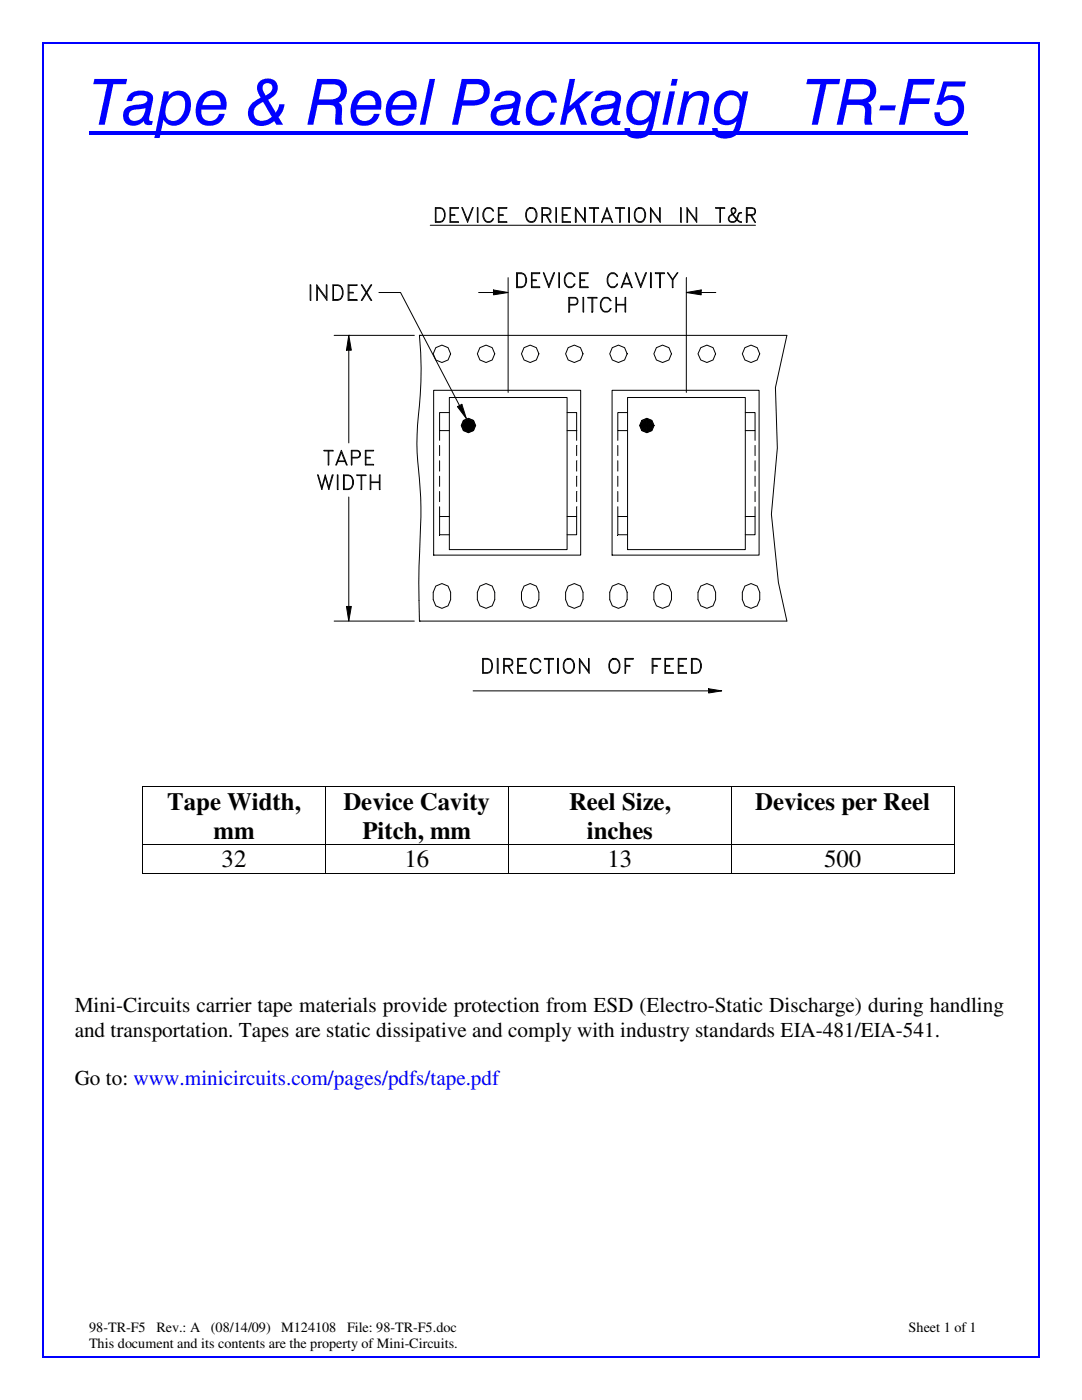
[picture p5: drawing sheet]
<svg xmlns="http://www.w3.org/2000/svg" width="216mm" height="279mm" viewBox="0 0 216 279" stroke-linecap="round" stroke-linejoin="round" font-family="sans-serif">
<path d="M58.6 40.5h101.5v98.7h-101.5z" fill="none" stroke="#fff" stroke-width=".2"/>
<g fill="none" stroke="#000" stroke-width=".2">
<path d="M61.9 56.9h.1v3h-.1zM63.2 56.9l1.9 2.6v-2.6h.1v3l-1.9-2.6v2.6h-.1zM66.4 56.9h1a1.66 1.66 0 0 1 1.1 1.5 1.66 1.66 0 0 1-1.1 1.5h-1zM66.5 57a1.52 1.52 0 0 1 1.8 .8 1.52 1.52 0 0 1-.4 1.8l-1.4 .2zM69.5 56.9h1.7v.1h-1.6v2.8h1.6v.1h-1.7zM69.6 58.3h.9v.2h-.9M72.1 56.9l1.9 3h.2M74.2 56.9h-.2l-1.9 3M75.6 58.4h4.3l11.8 22.5M85.9 45h64.8M86.9 41.4h.9a1.56 1.56 0 0 1 1.1 1.5 1.56 1.56 0 0 1-1.1 1.5h-.9zM87 41.6h.8a1.41 1.41 0 0 1 .7 2l-.2 .5-.5 .1h-.8z"/>
<path d="M89.8 41.4h1.7v.2h-1.6v2.6h1.6v.2h-1.7zM89.9 42.8h.9v.2h-.9M92.2 41.4h.1l1 2.5 1-2.5h.1l-1.1 3zM95.2 41.4h.2v3h-.2zM95.5 58.4h3M96.6 41.8a1.04 1.04 0 0 1 1.9 .3l-.3-.3a.96 .96 0 0 0-1.1-.2 .96 .96 0 0 0-.6 .9 1.54 1.54 0 0 0 .7 1.7 .93 .93 0 0 0 1.1-.6h.2a1.01 1.01 0 0 1-1 .8 1.01 1.01 0 0 1-1-.8 1.77 1.77 0 0 1 .1-1.8zM98.5 57.9l2.9 .5-2.9 .4zM99.4 41.4h1.7v.2h-1.5v2.6h1.5v.2h-1.7zM99.6 42.8h.8v.2h-.8M101.4 55.4v22.9M103.1 54.4h1a1.57 1.57 0 0 1 1 1.5 1.57 1.57 0 0 1-1 1.5h-1zM103.3 54.6h.8a1.38 1.38 0 0 1 .7 2.1l-.3 .4-1.2 .1z"/>
<path d="M105.2 41.8a1.12 1.12 0 0 1 1.2-.3 1.12 1.12 0 0 1 .7 1 1.31 1.31 0 0 1-.3 1.4 1.31 1.31 0 0 1-1.3 .3 1.94 1.94 0 0 1-.3-2.4zM105.5 41.7a1 1 0 0 1 1.5 .8 1.39 1.39 0 0 1-.8 1.7 1.36 1.36 0 0 1-1-2.1zM106 54.4h1.7v.2h-1.5v2.6h1.5v.2h-1.7zM106.2 55.8h.8v.2h-.8M108.2 42.8h1l.4-.1 .2-.3-.2-.7-1.4-.1v2.8h-.1v-3h1.1a.76 .76 0 0 1 .8 .8 .76 .76 0 0 1-.8 .8h-1M108.4 54.4h.1l1 2.6 1-2.6h.2l-1.2 3zM109 43l.8 1.4h.1l-.8-1.4M110.9 41.4h.1v3h-.1zM111.5 54.4h.1v3h-.1zM112.2 41.4h1.6v.2h-1.5v2.6h1.5v.2h-1.6zM112.3 42.8h.9v.2h-.9M113.2 54.6a1 1 0 0 1 1.5 .6h-.1l-.2-.3a.99 .99 0 0 0-1.1-.2 .99 .99 0 0 0-.6 .9 1.52 1.52 0 0 0 .8 1.6l.8-.1 .3-.4h.1a1.09 1.09 0 0 1-1.2 .7 1.09 1.09 0 0 1-.9-1.1 1.69 1.69 0 0 1 .6-1.7z"/>
<path d="M114.8 41.4l1.8 2.5v-2.5h.2v3l-1.8-2.6v2.6h-.2zM115.7 54.4h1.6v.2h-1.5v2.6h1.5v.2h-1.6zM115.8 55.8h.9v.2h-.9M116.3 59.4h.2v2.9h-.2zM117.3 59.4h1.8v.1h-1.8zM117.6 41.4h1.8l.1 .2h-1.9zM118.1 59.5v2.8h.2v-2.8M118.4 41.6v2.8h.2v-2.8M120.3 43.6h1.7M120.4 59.5a1.06 1.06 0 0 1 1.5 .5h-.1l-.6-.5a1.03 1.03 0 0 0-1.3 1 1.54 1.54 0 0 0 .7 1.6l.9-.1 .3-.4h.1a1.09 1.09 0 0 1-1.2 .7 1.09 1.09 0 0 1-.9-1.1 1.72 1.72 0 0 1 .6-1.7zM120.4 43.5h1.4M121.1 41.4l1.2 3h-.2l-1-2.6-1 2.6h-.1z"/>
<path d="M121.4 54.9l.6-.5a1.11 1.11 0 0 1 1.2 .8l-.6-.6h-.6a1.56 1.56 0 0 0 0 2.6h.6l.6-.5a1.02 1.02 0 0 1-1.5 .5 1.87 1.87 0 0 1-.3-2.3zM122.8 41.4h1.8v.2h-1.8zM122.9 59.4h.1v2.9h-.1zM123.7 41.6v2.8h.1v-2.8M124.2 56.7h1.7M124.3 56.6h1.5M124.7 59.4h.1v2.9h-.1zM125.1 54.4l1.1 3h-.2l-.9-2.5-1 2.5h-.1zM125.4 41.4h.2v3h-.2zM126.7 54.4h.2l.9 2.6 1-2.6h.2l-1.2 3zM126.8 41.8a1.12 1.12 0 0 1 1.3-.3 1.12 1.12 0 0 1 .7 1 1.31 1.31 0 0 1-.3 1.4 1.31 1.31 0 0 1-1.4 .3 1.94 1.94 0 0 1-.3-2.4zM127.1 41.7a1 1 0 0 1 1.6 .8 1.39 1.39 0 0 1-.9 1.7 1.36 1.36 0 0 1-1-2.1z"/>
<path d="M129.8 41.4l1.8 2.5v-2.5h.1v3l-1.8-2.6v2.6h-.1zM129.8 54.4h.2v3h-.2zM130.8 54.4h1.8v.2h-1.8zM131.6 54.6v2.8h.2v-2.8M134.2 55.8l1.1-1.4-1 1.4v1.6h-.1v-1.6l-1-1.4 1.1 1.4M135.8 41.4h.1v3h-.1zM136.9 58.4l3-.5v.9zM137 55.4l-.1 22.9M137.1 41.4l1.8 2.5v-2.5h.1v3l-1.8-2.6v2.6h-.1zM139.9 58.4h2.9M142.8 41.4h1.8v.2h-1.8zM143.6 41.6v2.8h.2v-2.8"/>
<path d="M146 41.7l.3-.1 .4 .1M146.1 41.6a1.12 1.12 0 0 0 .3 1.4l1 1.1 .6 .1v.2h-.3a3.7 3.7 0 0 1-1.8-2.6l.1-.2 .4-.2a.59 .59 0 0 1 .3 1l-1 .7a.66 .66 0 0 0 .2 1.1h.5l.5-.3a2.15 2.15 0 0 1 .8-1.5h.3v.1l-.6 .2M146.6 41.6a.62 .62 0 0 1-.2 .9l-.7 .5a.75 .75 0 0 0-.4 .7 .75 .75 0 0 0 .6 .7 1.02 1.02 0 0 0 1.3-.8l.3-1.1M149.1 42.8h1l.4-.1 .1-.3-.1-.7-1.4-.1v2.8h-.2v-3l1.6 .2a.79 .79 0 0 1 .3 .8 .79 .79 0 0 1-.7 .6h-1M149.8 43l.8 1.4h.1l-.8-1.4M66.7 66.9h16M69.6 66.9l.5 3h-1zM69.6 66.9h.1M69.6 69.9v18.5M83.7 66.9h73.3l-2.3 10.4 .4 12.1-1.2 13.2 1.4 13.6 1.7 7.8h-73.3M83.7 66.9a81.7 81.7 0 0 1-.4 18l-.1 5.4a100.6 100.6 0 0 1 .5 19.9 154.8 154.8 0 0 0 0 13.8M83.7 66.9h.1"/>
<path d="M86.5 77.9h29.4v32.9h-29.4zM89.7 79.3h23.5v30.4h-23.5zM101.4 79.3h.1M113.7 60.7l1.4-.1 .1-.3-.1-.7-.3-.1h-1.1v2.8h-.2v-2.9h1.3a.79 .79 0 0 1 .5 .7 .79 .79 0 0 1-.5 .8h-1.1M122.1 77.9h29.4v32.9h-29.4zM123 60.7h1.7M123 60.9h1.7M125.2 79.3h23.5v30.4h-23.5zM63.4 94.8h.1l.7 2.5 .7-2.5 .7 2.5 .7-2.5h.2l-.9 2.9-.7-2.5-.7 2.5zM64.6 89.9h1.9v.1h-1.9zM65.5 90v2.8h.1v-2.8M67.3 92.1h1.7"/>
<path d="M67.3 94.8h.1v2.9h-.1zM67.4 92h1.4M68.1 89.9l1.2 2.9h-.2l-1-2.5-1 2.5h-.1zM68.5 94.8h1a1.54 1.54 0 0 1 1.1 1.4 1.54 1.54 0 0 1-1.1 1.5h-1zM68.7 94.9h.8a1.46 1.46 0 0 1 .6 2.4l-.6 .3h-.8zM69.6 99.2v21.8M70.2 91.3l1.4-.2 .2-.3-.2-.6-.3-.2h-1.1v2.8h-.1v-2.9h1.2a.78 .78 0 0 1 .7 .7 .78 .78 0 0 1-.7 .8h-1.1M71.2 94.8h1.8v.1h-1.8zM72.1 94.9v2.8h.1v-2.8M72.9 89.9h1.6v.1h-1.5v2.7h1.5v.1h-1.6zM73 91.3h.9v.1h-.9M73.9 94.8h.1v2.9h-.1z"/>
<path d="M74 96.2h1.7M74 96.3h1.7M75.7 94.8h.1v2.9h-.1zM87.7 85.9v2M87.7 88.9v2M87.7 91.9v2.1M87.7 95v2.1M87.7 98.1v2M89.7 82.3h-2v3.6h2M91.3 81.2l.9-.5 .8 2.8zM92.1 84.9h1.4l-1 1zM92.5 83.9l1-.3v1.3z"/>
<path d="M92.5 83.9l1 1h-1.4zM93.5 84.9l.9-1 .4 1zM93.5 83.6l.9 .3-.9 1zM93.5 84.9v1.4l-1-.4zM93.5 84.9l.9 1-.9 .4zM93.5 84.9h1.3l-.4 1zM113.2 82.3h1.9v3.6h-1.9M115.1 98.1v2M115.1 95v2.1M115.1 91.9v2.1M115.1 88.9v2M115.1 85.9v2"/>
<path d="M123.3 85.9v2M123.3 88.9v2M123.3 91.9v2.1M123.3 95v2.1M123.3 98.1v2M125.2 82.3h-1.9v3.6h1.9M127.7 84.9h1.4l-1 1zM128.1 83.9l1-.3v1.3zM128.1 83.9l1 1h-1.4zM129.1 83.6l.9 .3-.9 1zM129.1 84.9v1.4l-1-.4zM129.1 84.9l.9 1-.9 .4z"/>
<path d="M129.1 84.9h1.3l-.4 1zM130 83.9l.4 1h-1.3zM148.7 82.3h2v3.6h-2M150.7 85.9v2M150.7 88.9v2M150.7 91.9v2.1M150.7 95v2.1M150.7 98.1v2M87 117l1.2-.5 1.2 .5 .5 1.2v1.5l-.5 1.2-1.2 .5-1.2-.5-.6-1.2v-1.5zM87.7 101.1v2M89.7 103.1h-2v3.6h2M95.8 117l1.2-.5 1.2 .5 .5 1.2v1.5l-.5 1.2-1.2 .5-1.2-.5-.6-1.2v-1.5z"/>
<path d="M104.6 117l1.2-.5 1.2 .5 .5 1.2v1.5l-.5 1.2-1.2 .5-1.2-.5-.5-1.2v-1.5zM113.2 103.1h1.9v3.6h-1.9M113.4 117l1.2-.5 1.2 .5 .5 1.2v1.5l-.5 1.2-1.2 .5-1.2-.5-.5-1.2v-1.5zM115.1 101.1v2M122.2 117l1.2-.5 1.2 .5 .6 1.2v1.5l-.6 1.2-1.2 .5-1.2-.5-.5-1.2v-1.5zM123.3 101.1v2M125.2 103.1h-1.9v3.6h1.9M131 117l1.2-.5 1.3 .5 .5 1.2v1.5l-.5 1.2-1.3 .5-1.2-.5-.5-1.2v-1.5zM139.8 117l1.3-.5 1.2 .5 .5 1.2v1.5l-.5 1.2-1.2 .5-1.3-.5-.5-1.2v-1.5zM148.6 117l1.3-.5 1.2 .5 .5 1.2v1.5l-.5 1.2-1.2 .5-1.3-.5-.5-1.2v-1.5zM148.7 103.1h2v3.6h-2M150.7 101.1v2"/>
<path d="M66.7 124h16M69.1 121h1l-.5 3zM83.7 124h.1M94.4 137.9h47M96.3 131.4h1a1.59 1.59 0 0 1 1 1.5 1.59 1.59 0 0 1-1 1.5h-1zM96.4 131.6h.9a1.44 1.44 0 0 1 .5 2.3l-.5 .3h-.9zM99.2 131.4h.2v3h-.2zM100.6 132.8l1.4-.1 .2-.3-.2-.7-1.4-.1v2.8h-.1v-3h1.1l.4 .2a.75 .75 0 0 1 0 1.2l-.4 .2h-1M101.3 133l.9 1.4h.1l-.8-1.4M103.3 131.4h1.7v.2h-1.6v2.6h1.6v.2h-1.7zM103.4 132.8h.9v.2h-.9M106.1 131.8l.5-.4a1.11 1.11 0 0 1 1.3 .7l-.2-.3a1 1 0 0 0-1.3-.1 1.69 1.69 0 0 0 .2 2.5h.6l.7-.6a1 1 0 0 1-1.5 .6 1.94 1.94 0 0 1-.3-2.4z"/>
<path d="M108.6 131.4h1.8v.2h-1.8zM109.4 131.6v2.8h.2v-2.8M111.3 131.4h.1v3h-.1zM112.6 131.8a1 1 0 0 1 1.1-.4 1 1 0 0 1 .8 .7 1.36 1.36 0 0 1 0 1.7 1.36 1.36 0 0 1-1.6 .4 1.94 1.94 0 0 1-.3-2.4zM112.9 131.7a1 1 0 0 1 1.6 .8 1.28 1.28 0 0 1-1.1 1.7 1.57 1.57 0 0 1-.5-2.5zM115.6 131.4l1.8 2.5v-2.5h.2v3l-1.9-2.6v2.6h-.1zM121.8 131.8l.5-.4a1.33 1.33 0 0 1 1.4 1.8 1.1 1.1 0 0 1-1.1 1.2 1.1 1.1 0 0 1-1.1-1.2v-.7zM122 131.7a1.01 1.01 0 0 1 1.6 .8 1.28 1.28 0 0 1-1.1 1.7 1.57 1.57 0 0 1-.5-2.5zM124.7 131.4h1.7v.2h-1.6v2.8h-.1zM124.8 132.8h.9v.2h-.9M130.1 131.4h1.7v.2h-1.5v2.8h-.2zM130.3 132.8h.8v.2h-.8"/>
<path d="M132.7 131.4h1.7v.2h-1.6v2.6h1.6v.2h-1.7zM132.8 132.8h.8v.2h-.8M135.3 131.4h1.7v.2h-1.5v2.6h1.5v.2h-1.7zM135.5 132.8h.8v.2h-.8M138 131.4h.9a1.57 1.57 0 0 1 1.1 1.5 1.57 1.57 0 0 1-1.1 1.5h-.9zM138.1 131.6h.8a1.38 1.38 0 0 1 .8 2l-.2 .3-.6 .3h-.8zM141.4 137.5l2.6 .4-2.6 .4z"/>
<circle cx="88.2" cy="70.6" r="1.74"/>
<circle cx="97" cy="70.6" r="1.74"/>
<circle cx="105.8" cy="70.6" r="1.74"/>
<circle cx="114.6" cy="70.6" r="1.74"/>
<circle cx="123.4" cy="70.6" r="1.74"/>
<circle cx="132.2" cy="70.6" r="1.75"/>
<circle cx="141.1" cy="70.6" r="1.74"/>
<circle cx="149.9" cy="70.6" r="1.74"/>
<circle cx="93.5" cy="84.9" r="1.44"/>
<circle cx="129.1" cy="84.9" r="1.44"/>
</g>
<g fill="#000">
<path d="M98.5 57.9l2.9 .5-2.9 .4zM136.9 58.4l3-.5v.9zM69.6 66.9l.5 3h-1zM92.1 84.9h1.4l-1 1zM91.3 81.2l.9-.5 .8 2.8zM92.5 84l1 .9h-1.4zM93.5 84.9v1.4l-1-.4zM92.5 84l1-.4v1.3zM93.5 84.9l.9 1-.9 .4zM93.5 83.6l.9 .4-.9 .9zM93.5 84.9h1.3l-.4 1zM93.5 84.9l.9-.9 .4 .9z"/>
<path d="M127.7 84.9h1.4l-1 1zM128.1 84l1 .9h-1.4zM129.1 84.9v1.4l-1-.4zM128.1 84l1-.4v1.3zM129.1 84.9l.9 1-.9 .4zM129.1 83.6l.9 .4-.9 .9zM129.1 84.9h1.3l-.4 1zM129.1 84.9l.9-.9 .4 .9zM69.1 121h1l-.5 3zM141.4 137.5l2.6 .4-2.6 .4z"/>
</g>
<path d="M17.8 26.2h175.4v.7h-175.4z" fill="#00f"/>
<path d="M17.3 155.7h184.2v28.5h-184.2z" fill-rule="evenodd" fill="#fff"/>
<g fill="#000">
<path d="M28.4 156.9h.1v.2h-.1zM64.9 156.9h.1v.2h-.1zM101.4 156.9h.2v.2h-.2zM145.8 156.9h.2v.2h-.2zM190.3 156.9h.2v.2h-.2zM28.4 168.4h.1v.2h-.1zM28.4 174.3h.1v.2h-.1zM64.9 168.4h.1v.2h-.1zM64.9 174.3h.1v.2h-.1zM101.4 168.4h.2v.2h-.2zM101.4 174.3h.2v.2h-.2zM145.8 168.4h.2v.2h-.2z"/>
<path d="M145.8 174.3h.2v.2h-.2zM190.3 168.4h.2v.2h-.2zM190.3 174.3h.2v.2h-.2z"/>
</g>
<g fill="none" stroke="#000" stroke-width=".2">
<path d="M28.4 157.1v11.3M28.5 157h36.4M64.9 157.1v11.3M65 157h36.4M101.5 157.1v11.3M101.6 157h44.2M145.9 157.1v11.3M146 157h44.3M190.4 157.1v11.3M28.4 168.6v5.7M28.5 168.5h36.4M28.5 174.4h36.4"/>
<path d="M64.9 168.6v5.7M65 168.5h36.4M65 174.4h36.4M101.5 168.6v5.7M101.6 168.5h44.2M101.6 174.4h44.2M145.9 168.6v5.7M146 168.5h44.3M146 174.4h44.3M190.4 168.6v5.7"/>
</g>
<path d="M12.4 196.9h190.5v25.4h-190.5z" fill-rule="evenodd" fill="#fff"/>
<path d="M8.5 8.5h.2v.2h-.2z" fill="#00f"/>
<path d="M8.7 8.6h198.5" fill="none" stroke="#00f" stroke-width=".25"/>
<path d="M207.2 8.5h.2v.2h-.2z" fill="#00f"/>
<path d="M8.6 8.7v262M207.3 8.7v262" fill="none" stroke="#00f" stroke-width=".25"/>
<path d="M8.5 270.7h.2v.2h-.2z" fill="#00f"/>
<path d="M8.7 270.8h198.5" fill="none" stroke="#00f" stroke-width=".25"/>
<path d="M207.2 270.7h.2v.2h-.2z" fill="#00f"/>
<g font-size="12.7" fill="#00f">
<text x="17.8" y="24.9">Tape &amp; Reel Packaging</text>
<text x="160.1" y="24.9">TR-F5</text>
</g>
<g font-size="5">
<text x="33.4" y="161.7">Tape Width,</text>
<text x="68.5" y="161.7">Device Cavity</text>
<text x="113.5" y="161.7">Reel Size,</text>
<text x="150.7" y="161.7">Devices per Reel</text>
<text x="42.6" y="167.3">mm</text>
<text x="72.3" y="167.3">Pitch, mm</text>
<text x="117.1" y="167.3">inches</text>
<text x="44.2" y="173.1">32</text>
<text x="80.7" y="173.1">16</text>
<text x="121.2" y="173.1">13</text>
<text x="164.4" y="173.1">500</text>
</g>
<g font-size="4.2">
<text x="14.9" y="202">Mini-Circuits carrier tape materials provide protection from ESD (Electro-Static Discharge) during handling</text>
<text x="14.9" y="206.9">and transportation. Tapes are static dissipative and comply with industry standards EIA-481/EIA-541.</text>
<text x="14.9" y="216.6">Go to: www.minicircuits.com/pages/pdfs/tape.pdf</text>
</g>
<g font-size="2.8">
<text x="17.8" y="265.8">98-TR-F5</text>
<text x="17.8" y="269">This document and its contents are the property of Mini-Circuits.</text>
<text x="31.2" y="265.8">Rev.: A</text>
<text x="42.1" y="265.8">(08/14/09)</text>
<text x="56.1" y="265.8">M124108</text>
<text x="69.3" y="265.8">File: 98-TR-F5.doc</text>
<text x="181.3" y="265.8">Sheet 1 of 1</text>
</g>
</svg>
